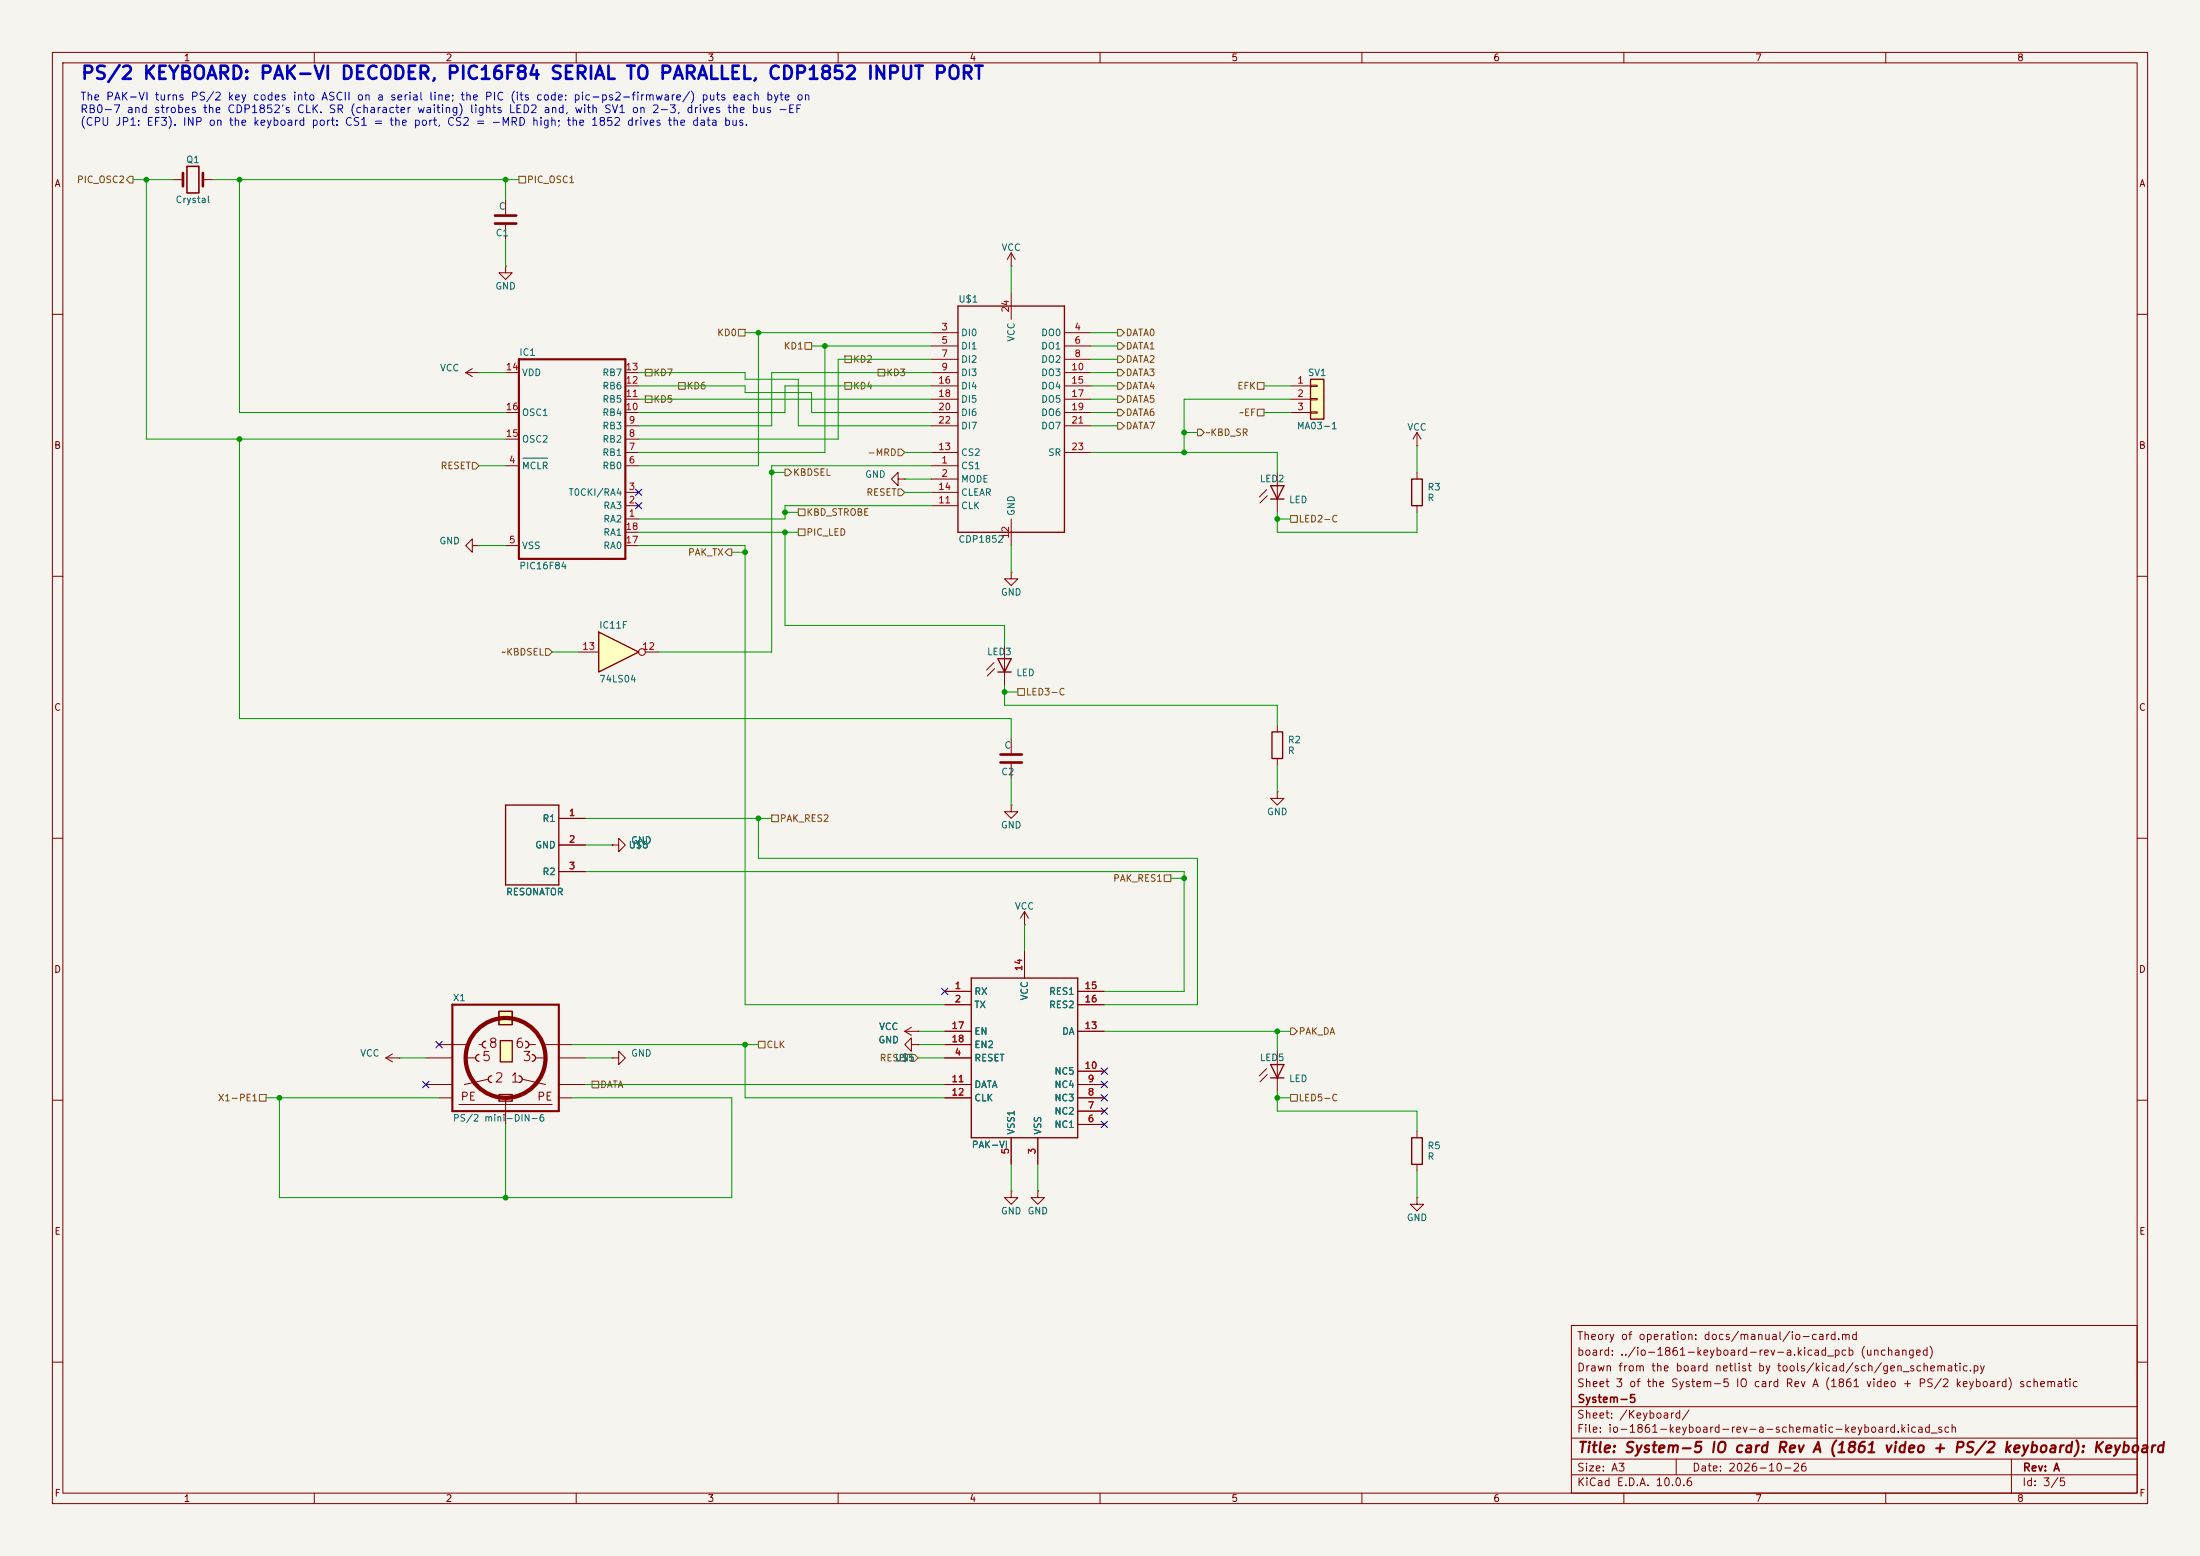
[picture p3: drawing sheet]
<svg xmlns="http://www.w3.org/2000/svg" width="420mm" height="297mm" viewBox="0 0 420 297" stroke-linecap="round" stroke-linejoin="round" font-family="sans-serif">
<path d="M0 0h420v297h-420z" fill="#f5f4ef" stroke="#f5f4ef" stroke-width=".19"/>
<g fill="none" stroke="#840000" stroke-width=".19">
<path d="M10 10h400v277h-400zM12 12h396v273h-396zM60 10v2M110 10v2M160 10v2M210 10v2M260 10v2M310 10v2M360 10v2M33 34.3h1.9M38.7 34.3h1.9M193 50.8h.1"/>
<path d="M193 48.3l-.7 1.2M193 48.3l.8 1.2M193 48.3v2.5M10 60h2M408 60h2M270.5 85.1h.1M270.5 82.6v2.5M270.5 90.2v1.2M270.5 96.5v1.3M270.5 82.6l-.8 1.2M270.5 82.6l.8 1.2M10 110h2"/>
<path d="M408 110h2M189.7 126.5l-1.4 1.4M189.9 127.6l-1.4 1.4M191.8 123.2v7.6M243.8 138.4v1.3M10 160h2M193 153.7v1.2h1.3l-1.3 1.3-1.2-1.3h1.2M193 153.7h.1M193 141v2.8M193 145.8v2.8M243.8 151.1v1.3h1.3l-1.3 1.3-1.2-1.3h1.2M243.8 151.1h.1"/>
<path d="M243.8 144.8v1.3M408 160h2M116.8 161.3h1.3v-1.3l1.3 1.3-1.3 1.3v-1.3M116.8 161.3h.1M195.6 176.5h.1M195.6 174v2.5M195.6 174l-.8 1.3M195.6 174l.7 1.3M172.7 196.9l1.3 .7M172.7 196.9h2.6M174 199.4v-1.3l-1.3 1.3 1.3 1.3v-1.3h1.3M174 196.1l-1.3 .8"/>
<path d="M175.3 199.4h.1M175.3 196.9h.1M180.3 196.9h5.1M180.3 189.2h5.1M180.3 191.8h5.1M180.3 199.4h5.1M195.6 181.6v5.1M205.7 196.9h5.1M205.7 189.2h5.1M205.7 191.8h5.1M10 210h2M180.3 201.9h5.1"/>
<path d="M180.3 209.6h5.1M180.3 207h5.1M193 217.2v5M198.1 217.2v5M205.7 214.6h5.1M205.7 212.1h5.1M205.7 209.6h5.1M205.7 207h5.1M205.7 204.5h5.1M241.8 204l-1.4 1.4M241.9 205.1l-1.4 1.4M243.8 200.7v7.6"/>
<path d="M270.5 215.9v1.3M408 210h2M198.1 227.3v1.3h1.3l-1.3 1.3-1.3-1.3h1.3M198.1 227.3h.1M270.5 228.6v1.3h1.3l-1.3 1.2-1.3-1.2h1.3M270.5 228.6h.1M270.5 222.2v1.3M300 253h108v32h-108zM10 260h2M300 278.5h108M300 274.5h108M300 268.5h108"/>
<path d="M320 278.5v3M384 278.5v6.5M408 260h2M60 285v2M110 285v2M160 285v2M210 285v2M260 285v2M300 281.5h108M310 285v2M360 285v2"/>
</g>
<path d="M269.5 91.4h2v5.1h-2zM190.5 125.7h2.5l-1.2 2.6zM190.5 128.3h2.5M242.8 139.7h2.1v5.1h-2.1zM185.4 186.7h20.3v30.5h-20.3zM242.6 203.2h2.5l-1.3 2.5zM242.6 205.7h2.5M269.5 217.2h2v5h-2z" fill="none" stroke="#840000" stroke-width=".25"/>
<path d="M34.9 33v2.6M38.7 33v2.6M191 145.5h4.1M191 144h4.1" fill="none" stroke="#840000" stroke-width=".51"/>
<path d="M35.7 31.8h2.3v5h-2.3z" fill="none" stroke="#840000" stroke-width=".3"/>
<g fill="#ffffc2">
<path d="M95.2 193h2.6v2.6h-2.6z"/>
<path d="M95.2 208.9h2.6v1.3h-2.6z"/>
<path d="M95.5 198.6h2.3v4.1h-2.3z"/>
</g>
<path d="M86.4 191.8h20.3v20.3h-20.3z" fill="none" stroke="#840000" stroke-width=".41"/>
<g fill="none" stroke="#840000" stroke-width=".19">
<path d="M193 55.9v5.1M177.8 63.5h5.1M177.8 66h5.1M177.8 68.6h5.1M177.8 71.1h5.1M177.8 73.7h5.1M177.8 76.2h5.1M177.8 78.7h5.1M203.2 63.5h5.1M203.2 66h5.1M203.2 68.6h5.1M203.2 71.1h5.1"/>
<path d="M203.2 73.7h5.1M203.2 76.2h5.1M203.2 78.7h5.1M177.8 88.9h5.1M177.8 91.4h5.1M177.8 96.5h5.1M177.8 86.4h5.1M177.8 94h5.1M177.8 81.3h5.1M193 99.1v5M203.2 86.4h5.1M203.2 81.3h5.1"/>
<path d="M106.7 156.2h5.1M106.7 161.3h5.1M106.7 166.4h5.1M83.8 199.4h5.1M91.4 199.4h.7M95.2 193h2.6v2.6h-2.6zM101 199.4h1.2M104.1 199.4h5.1M81.3 201.9h5.1M81.3 207h5.1M83.8 209.6h2.6M87.6 210.8h17.8"/>
<path d="M88.9 201.9h1.9M93.2 206l-4.6 1M96.5 209.6v5M99.7 206l4.4 1M102.2 201.9h1.9M106.7 201.9h5.1M106.7 207h5.1M106.7 209.6h2.5M193 227.3v1.3h1.3l-1.3 1.3-1.2-1.3h1.2M193 227.3h.1"/>
</g>
<path d="M182.9 58.4h20.3v43.2h-20.3zM96.5 153.7h10.2v15.2h-10.2zM92.7 198.8a.63 .63 0 0 0-.6 .6 .63 .63 0 0 0 .6 .6M95.2 193h2.6v2.6h-2.6zM95.5 198.6h2.3v4.1h-2.3zM100.3 198.8a.63 .63 0 0 1 .7 .6 .63 .63 0 0 1-.7 .6M91.4 201.3a.63 .63 0 0 0-.6 .6 .63 .63 0 0 0 .6 .7M93.9 205.4a.64 .64 0 0 0-.7 .6 .64 .64 0 0 0 .7 .6M95.2 208.9h2.6v1.3h-2.6zM99.1 205.4a.63 .63 0 0 1 .6 .6 .63 .63 0 0 1-.6 .6M101.6 201.3a.63 .63 0 0 1 .6 .6 .63 .63 0 0 1-.6 .7" fill="none" stroke="#840000" stroke-width=".25"/>
<circle cx="96.5" cy="201.9" r="7.6" fill="none" stroke="#840000" stroke-width=".81"/>
<path d="M114.3 120.7l7.6 3.8-7.6 3.8z" fill="#ffffc2"/>
<path d="M242.6 92.7h2.5l-1.3 2.6zM242.6 95.3h2.5M114.3 120.7l7.6 3.8-7.6 3.8z" fill="none" stroke="#840000" stroke-width=".25"/>
<g fill="none" stroke="#840000" stroke-width=".19">
<path d="M96.5 38.1v2.8M96.5 50.8v1.3h1.3l-1.3 1.2-1.3-1.2h1.3M96.5 50.8h.1M96.5 42.9v2.8M88.9 71.1l1.3 .8M88.9 71.1h2.5M90.2 70.4l-1.3 .7M91.4 71.1h.1M96.5 71.1h2.6M96.5 78.7h2.6M119.4 71.1h2.5M119.4 78.7h2.5"/>
<path d="M119.4 76.2h2.5M119.4 73.7h2.5M96.5 88.9h2.6M96.5 83.8h2.6M119.4 99.1h2.5M119.4 96.5h2.5M119.4 94h2.5M119.4 88.9h2.5M119.4 86.4h2.5M119.4 83.8h2.5M119.4 81.3h2.5M171.4 91.4v-1.2l-1.2 1.2 1.2 1.3v-1.3h1.3"/>
<path d="M172.7 91.4h.1M241.8 93.5l-1.4 1.4M241.9 94.6l-1.4 1.4M243.8 90.2v7.6M90.2 104.1v-1.2l-1.3 1.2 1.3 1.3v-1.3h1.2M91.4 104.1h.1M96.5 104.1h2.6M119.4 104.1h2.5M119.4 101.6h2.5M193 109.2v1.3h1.3l-1.3 1.3-1.2-1.3h1.2M193 109.2h.1M110.5 124.5h3.8"/>
<path d="M123.2 124.5h2.5M73.7 201.9l1.2 .8M73.7 201.9h2.5M74.9 201.2l-1.2 .7M76.2 201.9h.1M116.8 201.9h1.3v-1.2l1.3 1.2-1.3 1.3v-1.3M116.8 201.9h.1"/>
<circle cx="122.6" cy="124.5" r=".63"/>
</g>
<path d="M94.5 42.7h4.1M94.5 41.1h4.1" fill="none" stroke="#840000" stroke-width=".51"/>
<path d="M99.1 68.6h20.3v38.1h-20.3z" fill="none" stroke="#840000" stroke-width=".41"/>
<path d="M99.8 87.5h4.8" fill="none" stroke="#006464" stroke-width=".19"/>
<path d="M250.2 72.4h2.5v7.6h-2.5z" fill="#ffffc2"/>
<path d="M250.2 72.4h2.5v7.6h-2.5z" fill="none" stroke="#840000" stroke-width=".25"/>
<g fill="none" stroke="#840000" stroke-width=".19">
<path d="M246.4 73.7h3.8M246.4 76.2h3.8M246.4 78.7h3.8M250.2 73.5h1.3v.3h-1.3zM250.2 76.1h1.3v.2h-1.3zM250.2 78.6h1.3v.3h-1.3zM106.7 156.2h5.1M106.7 161.3h5.1M106.7 166.4h5.1M116.8 161.3h.1M175.3 199.4h.1M175.3 196.9h.1"/>
<path d="M180.3 189.2h5.1M180.3 191.8h5.1M180.3 196.9h5.1M180.3 199.4h5.1M195.6 181.6v5.1M205.7 189.2h5.1M205.7 191.8h5.1M205.7 196.9h5.1M180.3 201.9h5.1M180.3 209.6h5.1M180.3 207h5.1M193 217.2v5"/>
<path d="M198.1 217.2v5M205.7 214.6h5.1M205.7 212.1h5.1M205.7 209.6h5.1M205.7 207h5.1M205.7 204.5h5.1"/>
</g>
<g fill="none" stroke="#725600" stroke-width=".19">
<path d="M24.8 33.7h.6v1.2h-.6l-.7-.6zM99.1 33.7h1.2v1.2h-1.2zM123.2 70.5h1.3v1.3h-1.3zM123.2 75.6h1.3v1.2h-1.3zM129.5 73h1.3v1.3h-1.3zM141 62.9h1.2v1.2h-1.2zM153.7 65.4h1.2v1.3h-1.2zM161.3 73h1.3v1.3h-1.3zM161.3 67.9h1.3v1.3h-1.3zM167.6 70.5h1.3v1.3h-1.3zM213.4 62.9h.6l.6 .6-.6 .6h-.6zM213.4 70.5h.6l.6 .6-.6 .7h-.6z"/>
<path d="M213.4 67.9h.6l.6 .7-.6 .6h-.6zM213.4 65.4h.6l.6 .6-.6 .7h-.6zM213.4 73h.6l.6 .7-.6 .6h-.6zM213.4 75.6h.6l.6 .6-.6 .6h-.6zM213.4 78.1h.6l.6 .6-.6 .7h-.6zM240 78.1h1.3v1.3h-1.3zM240 73h1.3v1.3h-1.3zM90.2 88.3h.6l.6 .6-.6 .6h-.6zM149.9 89.5h.6l.6 .7-.6 .6h-.6zM152.4 97.2h1.3v1.2h-1.3zM171.4 85.7h.7l.6 .7-.6 .6h-.7zM171.4 93.3h.7l.6 .7-.6 .6h-.7z"/>
<path d="M213.4 80.6h.6l.6 .7-.6 .6h-.6zM228.6 81.9h.6l.7 .7-.7 .6h-.6zM246.4 98.4h1.2v1.3h-1.2zM139.1 104.8h.6v1.2h-.6l-.7-.6zM152.4 101h1.3v1.2h-1.3zM104.1 123.8h.7l.6 .7-.6 .6h-.7zM194.3 131.4h1.3v1.3h-1.3zM147.3 155.6h1.3v1.2h-1.3zM222.2 167h1.3v1.3h-1.3zM144.8 198.8h1.2v1.2h-1.2zM246.4 196.2h.6l.6 .7-.6 .6h-.6zM49.5 208.9h1.3v1.3h-1.3z"/>
<path d="M113 206.4h1.3v1.2h-1.3zM174 201.3h.6l.7 .6-.7 .7h-.6zM246.4 208.9h1.2v1.3h-1.2z"/>
</g>
<g fill="none" stroke="#009600" stroke-width=".19">
<path d="M25.4 34.3h7.6M27.9 34.3v49.5h68.6M40.6 34.3h58.5M45.7 34.3v44.4h50.8M96.5 34.3v3.8M96.5 45.7v5.1M193 50.8v5.1M91.4 71.1h5.1M121.9 73.7h20.3v1.2h12.7v3.8h22.9M121.9 71.1h20.3v1.3h10.2v8.9h25.4M121.9 76.2h55.9M142.2 63.5h35.6"/>
<path d="M144.8 63.5v25.4h-22.9M154.9 66h22.9M157.5 66v20.4h-35.6M177.8 73.7h-27.9v5h-28M177.8 68.6h-17.8v15.2h-38.1M177.8 71.1h-30.5v10.2h-25.4M208.3 78.7h5.1M208.3 73.7h5.1M208.3 66h5.1M208.3 71.1h5.1M208.3 76.2h5.1M208.3 63.5h5.1"/>
<path d="M208.3 68.6h5.1M241.3 78.7h5.1M241.3 73.7h5.1M246.4 76.2h-20.3v10.2M45.7 83.8v53.4h147.3v3.8M91.4 88.9h5.1M147.3 90.2h2.6M149.9 97.8h2.5M172.7 86.4h5.1M172.7 94h5.1M172.7 91.4h5.1M177.8 88.9h-30.5v35.6h-21.6"/>
<path d="M177.8 96.5h-27.9v2.6h-28M208.3 86.4h35.5v3.8M208.3 81.3h5.1M226.1 82.6h2.5M243.8 97.8v3.8h26.7v-3.8M243.8 99.1h2.6M270.5 85.1v5.1M91.4 104.1h5.1M121.9 101.6h30.5M121.9 104.1h20.3v87.7h38.1M139.7 105.4h2.5M149.9 101.6v17.8h41.9v3.8"/>
<path d="M193 104.1v5.1M105.4 124.5h5.1M191.8 130.8v3.8h52v3.8M191.8 132.1h2.5M111.8 156.2h35.5M144.8 156.2v7.6h83.8v28h-17.8M193 148.6v5.1M243.8 146.1v5M111.8 166.4h114.3v22.8h-15.3M111.8 161.3h5M195.6 176.5v5.1M223.5 167.6h2.6"/>
<path d="M109.2 199.4h35.6M142.2 199.4v10.2h38.1M175.3 199.4h5M175.3 196.9h5M210.8 196.9h35.6M243.8 196.9v3.8M50.8 209.6h33M53.3 209.6v19h86.4v-19h-30.5M76.2 201.9h5.1M96.5 214.6v14M111.8 201.9h5M111.8 207h68.5"/>
<path d="M175.3 201.9h5M243.8 208.3v3.8h26.7v3.8M243.8 209.6h2.6M193 222.2v5.1M198.1 222.2v5.1M270.5 223.5v5.1"/>
</g>
<g fill="none" stroke="#000084" stroke-width=".19">
<path d="M121.3 93.4l1.2 1.2M121.3 95.9l1.2 1.2M122.5 93.4l-1.2 1.2M122.5 95.9l-1.2 1.2M83.2 198.8l1.2 1.2M84.4 198.8l-1.2 1.2M179.7 188.6l1.2 1.2M180.9 188.6l-1.2 1.2M80.7 206.4l1.2 1.2M81.9 206.4l-1.2 1.2M210.2 214l1.2 1.2M210.2 206.4l1.2 1.2"/>
<path d="M210.2 208.9l1.2 1.3M210.2 211.5l1.2 1.2M210.2 203.9l1.2 1.2M211.4 214l-1.2 1.2M211.4 206.4l-1.2 1.2M211.4 208.9l-1.2 1.3M211.4 211.5l-1.2 1.2M211.4 203.9l-1.2 1.2"/>
</g>
<g fill="#009600" stroke="#009600" stroke-width=".19">
<circle cx="142.2" cy="199.4" r=".46"/>
<circle cx="144.8" cy="156.2" r=".46"/>
<circle cx="96.5" cy="228.6" r=".46"/>
<circle cx="53.3" cy="209.6" r=".46"/>
<circle cx="226.1" cy="86.4" r=".46"/>
<circle cx="226.1" cy="82.6" r=".46"/>
<circle cx="243.8" cy="99.1" r=".46"/>
<circle cx="45.7" cy="34.3" r=".46"/>
<circle cx="27.9" cy="34.3" r=".46"/>
<circle cx="96.5" cy="34.3" r=".46"/>
<circle cx="45.7" cy="83.8" r=".46"/>
<circle cx="144.8" cy="63.5" r=".46"/>
<circle cx="157.5" cy="66" r=".46"/>
<circle cx="243.8" cy="196.9" r=".46"/>
<circle cx="226.1" cy="167.6" r=".46"/>
<circle cx="243.8" cy="209.6" r=".46"/>
<circle cx="191.8" cy="132.1" r=".46"/>
<circle cx="149.9" cy="97.8" r=".46"/>
<circle cx="147.3" cy="90.2" r=".46"/>
<circle cx="142.2" cy="105.4" r=".46"/>
<circle cx="149.9" cy="101.6" r=".46"/>
</g>
<text font-size="2.5" fill="#0000c2" x="15.3" y="15.8">PS/2 KEYBOARD: PAK-VI DECODER, PIC16F84 SERIAL TO PARALLEL, CDP1852 INPUT PORT</text>
<text font-size="2" fill="#840000" x="301" y="277.8">Title: System-5 IO card Rev A (1861 video + PS/2 keyboard): Keyboard</text>
<g font-size="1.8" fill="#840000">
<text x="91.9" y="203">5</text>
<text x="93.1" y="200.5">8</text>
<text x="98.2" y="200.5">6</text>
<text x="99.6" y="203">3</text>
<text x="94.3" y="207.1">2</text>
<text x="97.3" y="207.1">1</text>
</g>
<g font-size="1.5" fill="#0000c2">
<text x="15.2" y="19.5">The PAK-VI turns PS/2 key codes into ASCII on a serial line; the PIC (its code: pic-ps2-firmware/) puts each byte on</text>
<text x="15.2" y="22">RB0-7 and strobes the CDP1852's CLK. SR (character waiting) lights LED2 and, with SV1 on 2-3, drives the bus -EF</text>
<text x="15.2" y="24.4">(CPU JP1: EF3). INP on the keyboard port: CS1 = the port, CS2 = -MRD high; the 1852 drives the data bus.</text>
</g>
<g font-size="1.5" fill="#840000">
<text x="87.8" y="210.5">PE</text>
<text x="102.4" y="210.5">PE</text>
<text x="300.9" y="256.1">Theory of operation: docs/manual/io-card.md</text>
<text x="300.9" y="262.1">Drawn from the board netlist by tools/kicad/sch/gen_schematic.py</text>
<text x="300.9" y="259.1">board: ../io-1861-keyboard-rev-a.kicad_pcb (unchanged)</text>
<text x="300.9" y="265.1">Sheet 3 of the System-5 IO card Rev A (1861 video + PS/2 keyboard) schematic</text>
<text x="301" y="268.1">System-5</text>
<text x="300.9" y="273.8">File: io-1861-keyboard-rev-a-schematic-keyboard.kicad_sch</text>
<text x="300.9" y="271.1">Sheet: /Keyboard/</text>
<text x="300.9" y="281.2">Size: A3</text>
<text x="322.9" y="281.2">Date: 2026-10-26</text>
<text x="386" y="281.2">Rev: A</text>
<text x="300.9" y="284">KiCad E.D.A. 10.0.6</text>
<text x="385.9" y="284">Id: 3/5</text>
</g>
<g font-size="1.3" fill="#840000">
<text x="35" y="12">1</text>
<text x="85" y="12">2</text>
<text x="135" y="12">3</text>
<text x="185" y="12">4</text>
<text x="235" y="12">5</text>
<text x="285" y="12">6</text>
<text x="335" y="12">7</text>
<text x="385" y="12">8</text>
<text x="10.3" y="36">A</text>
<text x="408.3" y="36">A</text>
<text x="10.2" y="86">B</text>
<text x="408.2" y="86">B</text>
<text x="10.2" y="136">C</text>
<text x="408.2" y="136">C</text>
<text x="10.2" y="186">D</text>
<text x="408.2" y="186">D</text>
<text x="10.3" y="236">E</text>
<text x="408.3" y="236">E</text>
<text x="10.3" y="286">F</text>
<text x="35" y="287">1</text>
<text x="85" y="287">2</text>
<text x="135" y="287">3</text>
<text x="185" y="287">4</text>
<text x="235" y="287">5</text>
<text x="285" y="287">6</text>
<text x="335" y="287">7</text>
<text x="385" y="287">8</text>
<text x="408.3" y="286">F</text>
</g>
<g font-size="1.3" fill="#725600">
<text x="14.6" y="35.3">PIC_OSC2</text>
<text x="100.5" y="35.3">PIC_OSC1</text>
<text x="136.8" y="64.5">KD0</text>
<text x="214.8" y="64.5">DATA0</text>
<text x="149.5" y="67">KD1</text>
<text x="162.7" y="69.5">KD2</text>
<text x="214.8" y="69.5">DATA2</text>
<text x="214.8" y="67">DATA1</text>
<text x="124.6" y="72.1">KD7</text>
<text x="124.6" y="77.2">KD5</text>
<text x="131" y="74.6">KD6</text>
<text x="162.7" y="74.6">KD4</text>
<text x="169.1" y="72.1">KD3</text>
<text x="214.8" y="72.1">DATA3</text>
<text x="214.8" y="74.6">DATA4</text>
<text x="214.8" y="77.2">DATA5</text>
<text x="236.1" y="74.6">EFK</text>
<text x="214.8" y="79.7">DATA6</text>
<text x="214.8" y="82.2">DATA7</text>
<text x="230" y="83.5">~KBD_SR</text>
<text x="236.5" y="79.7">~EF</text>
<text x="84" y="89.9">RESET</text>
<text x="165.5" y="87.3">-MRD</text>
<text x="151.3" y="91.1">KBDSEL</text>
<text x="165.3" y="94.9">RESET</text>
<text x="153.8" y="98.8">KBD_STROBE</text>
<text x="247.8" y="100">LED2-C</text>
<text x="131.2" y="106.4">PAK_TX</text>
<text x="153.8" y="102.6">PIC_LED</text>
<text x="95.6" y="125.4">~KBDSEL</text>
<text x="195.7" y="133">LED3-C</text>
<text x="148.8" y="157.2">PAK_RES2</text>
<text x="212.4" y="168.6">PAK_RES1</text>
<text x="247.8" y="197.8">PAK_DA</text>
<text x="146.2" y="200.4">CLK</text>
<text x="167.8" y="202.9">RESET</text>
<text x="114.5" y="208">DATA</text>
<text x="41.5" y="210.5">X1-PE1</text>
<text x="247.8" y="210.5">LED5-C</text>
</g>
<g font-size="1.3" fill="#006464">
<text x="35.4" y="31.4">Q1</text>
<text x="33.4" y="39.1">Crystal</text>
<text x="95.1" y="40.3">C</text>
<text x="94.5" y="45.4">C1</text>
<text x="191.1" y="48.2">VCC</text>
<text x="94.5" y="55.6">GND</text>
<text x="182.9" y="58.1">U$1</text>
<text x="183.4" y="64.5">DI0</text>
<text x="194" y="65.3" transform="rotate(-90 194 65.3)">VCC</text>
<text x="198.7" y="64.5">DO0</text>
<text x="83.9" y="71.2">VCC</text>
<text x="99" y="68.2">IC1</text>
<text x="183.4" y="67">DI1</text>
<text x="183.4" y="69.5">DI2</text>
<text x="198.7" y="67">DO1</text>
<text x="198.7" y="69.5">DO2</text>
<text x="99.5" y="72.1">VDD</text>
<text x="114.9" y="77.2">RB5</text>
<text x="114.9" y="74.6">RB6</text>
<text x="114.9" y="72.1">RB7</text>
<text x="183.4" y="72.1">DI3</text>
<text x="183.4" y="74.6">DI4</text>
<text x="183.4" y="77.2">DI5</text>
<text x="198.7" y="72.1">DO3</text>
<text x="198.7" y="74.6">DO4</text>
<text x="198.7" y="77.2">DO5</text>
<text x="249.6" y="72.1">SV1</text>
<text x="99.5" y="79.7">OSC1</text>
<text x="114.9" y="82.2">RB3</text>
<text x="114.9" y="79.7">RB4</text>
<text x="183.4" y="79.7">DI6</text>
<text x="183.4" y="82.2">DI7</text>
<text x="198.7" y="79.7">DO6</text>
<text x="198.7" y="82.2">DO7</text>
<text x="247.5" y="82.2">MA03-1</text>
<text x="268.6" y="82.5">VCC</text>
<text x="99.5" y="89.9">MCLR</text>
<text x="99.5" y="84.8">OSC2</text>
<text x="114.9" y="89.9">RB0</text>
<text x="114.9" y="87.3">RB1</text>
<text x="114.9" y="84.8">RB2</text>
<text x="183.4" y="89.9">CS1</text>
<text x="183.4" y="87.3">CS2</text>
<text x="200" y="87.3">SR</text>
<text x="108.4" y="94.9">T0CKI/RA4</text>
<text x="165.1" y="91.5">GND</text>
<text x="183.4" y="92.4">MODE</text>
<text x="183.4" y="94.9">CLEAR</text>
<text x="240.4" y="92.3">LED2</text>
<text x="272.4" y="93.9">R3</text>
<text x="272.4" y="96">R</text>
<text x="115.1" y="100">RA2</text>
<text x="115.1" y="97.5">RA3</text>
<text x="183.4" y="97.5">CLK</text>
<text x="194" y="98.6" transform="rotate(-90 194 98.6)">GND</text>
<text x="246" y="96.3">LED</text>
<text x="83.8" y="104.2">GND</text>
<text x="99.5" y="105.1">VSS</text>
<text x="115.1" y="105.1">RA0</text>
<text x="115.1" y="102.6">RA1</text>
<text x="182.9" y="103.9">CDP1852</text>
<text x="99" y="109">PIC16F84</text>
<text x="191" y="114">GND</text>
<text x="114.3" y="120.3">IC11F</text>
<text x="188.3" y="125.4">LED3</text>
<text x="114.3" y="130.6">74LS04</text>
<text x="193.9" y="129.4">LED</text>
<text x="191.6" y="143.2">C</text>
<text x="245.7" y="142.2">R2</text>
<text x="191" y="148.3">C2</text>
<text x="245.7" y="144.2">R</text>
<text x="241.8" y="155.9">GND</text>
<text x="103.5" y="157.2">R1</text>
<text x="120.4" y="161.4">GND</text>
<text x="191" y="158.4">GND</text>
<text x="102.1" y="162.3">GND</text>
<text x="103.5" y="167.3">R2</text>
<text x="119.9" y="162.3">U$6</text>
<text x="96.5" y="171.2">RESONATOR</text>
<text x="193.6" y="173.9">VCC</text>
<text x="86.3" y="191.4">X1</text>
<text x="185.9" y="190.2">RX</text>
<text x="196.5" y="191.1" transform="rotate(-90 196.5 191.1)">VCC</text>
<text x="200.2" y="190.2">RES1</text>
<text x="167.7" y="196.9">VCC</text>
<text x="185.9" y="192.7">TX</text>
<text x="185.9" y="197.8">EN</text>
<text x="200.2" y="192.7">RES2</text>
<text x="202.6" y="197.8">DA</text>
<text x="68.7" y="202">VCC</text>
<text x="120.4" y="202">GND</text>
<text x="167.6" y="199.5">GND</text>
<text x="170.7" y="202.9">U$5</text>
<text x="185.9" y="202.9">RESET</text>
<text x="185.9" y="200.4">EN2</text>
<text x="240.4" y="202.8">LED5</text>
<text x="185.9" y="208">DATA</text>
<text x="201.2" y="208">NC4</text>
<text x="201.2" y="205.4">NC5</text>
<text x="246" y="206.8">LED</text>
<text x="86.3" y="214.4">PS/2 mini-DIN-6</text>
<text x="185.9" y="210.5">CLK</text>
<text x="201.2" y="215.6">NC1</text>
<text x="201.2" y="213.1">NC2</text>
<text x="201.2" y="210.5">NC3</text>
<text x="185.4" y="219.5">PAK-VI</text>
<text x="194" y="216.7" transform="rotate(-90 194 216.7)">VSS1</text>
<text x="199.1" y="216.7" transform="rotate(-90 199.1 216.7)">VSS</text>
<text x="272.4" y="219.6">R5</text>
<text x="272.4" y="221.7">R</text>
<text x="191" y="232.1">GND</text>
<text x="196.1" y="232.1">GND</text>
<text x="268.4" y="233.4">GND</text>
</g>
<g font-size="1.3" fill="#a90000">
<text x="192.9" y="59.8" transform="rotate(-90 192.9 59.8)">24</text>
<text x="179.6" y="63.4">3</text>
<text x="179.6" y="65.9">5</text>
<text x="205" y="63.4">4</text>
<text x="205" y="65.9">6</text>
<text x="96.5" y="71">14</text>
<text x="119.3" y="71">13</text>
<text x="179.6" y="68.4">7</text>
<text x="179.6" y="71">9</text>
<text x="204.4" y="71">10</text>
<text x="205" y="68.4">8</text>
<text x="119.3" y="76.1">11</text>
<text x="119.3" y="73.5">12</text>
<text x="179" y="73.5">16</text>
<text x="179" y="76.1">18</text>
<text x="204.4" y="73.5">15</text>
<text x="204.4" y="76.1">17</text>
<text x="247.6" y="73.5">1</text>
<text x="247.6" y="76.1">2</text>
<text x="96.5" y="83.7">15</text>
<text x="96.5" y="78.6">16</text>
<text x="119.3" y="78.6">10</text>
<text x="119.9" y="83.7">8</text>
<text x="119.9" y="81.1">9</text>
<text x="179" y="78.6">20</text>
<text x="179" y="81.1">22</text>
<text x="204.4" y="78.6">19</text>
<text x="204.4" y="81.1">21</text>
<text x="247.6" y="78.6">3</text>
<text x="97.1" y="88.8">4</text>
<text x="119.9" y="88.8">6</text>
<text x="119.9" y="86.2">7</text>
<text x="179" y="86.2">13</text>
<text x="179.6" y="88.8">1</text>
<text x="204.4" y="86.2">23</text>
<text x="119.9" y="93.8">3</text>
<text x="179" y="93.8">14</text>
<text x="179.6" y="91.3">2</text>
<text x="119.3" y="101.5">18</text>
<text x="119.9" y="98.9">1</text>
<text x="119.9" y="96.4">2</text>
<text x="179" y="96.4">11</text>
<text x="97.1" y="104">5</text>
<text x="119.3" y="104">17</text>
<text x="192.9" y="102.9" transform="rotate(-90 192.9 102.9)">12</text>
<text x="111.1" y="124.3">13</text>
<text x="122.5" y="124.3">12</text>
<text x="108.5" y="156.1">1</text>
<text x="108.5" y="161.2">2</text>
<text x="108.5" y="166.2">3</text>
<text x="195.4" y="185.5" transform="rotate(-90 195.4 185.5)">14</text>
<text x="182.1" y="189.1">1</text>
<text x="182.1" y="191.6">2</text>
<text x="206.9" y="189.1">15</text>
<text x="206.9" y="191.6">16</text>
<text x="181.5" y="196.7">17</text>
<text x="206.9" y="196.7">13</text>
<text x="181.5" y="199.3">18</text>
<text x="182.1" y="201.8">4</text>
<text x="181.5" y="206.9">11</text>
<text x="181.5" y="209.4">12</text>
<text x="206.9" y="204.3">10</text>
<text x="207.5" y="209.4">8</text>
<text x="207.5" y="206.9">9</text>
<text x="207.5" y="214.5">6</text>
<text x="207.5" y="212">7</text>
<text x="192.9" y="220.4" transform="rotate(-90 192.9 220.4)">5</text>
<text x="198" y="220.4" transform="rotate(-90 198 220.4)">3</text>
</g>
</svg>
